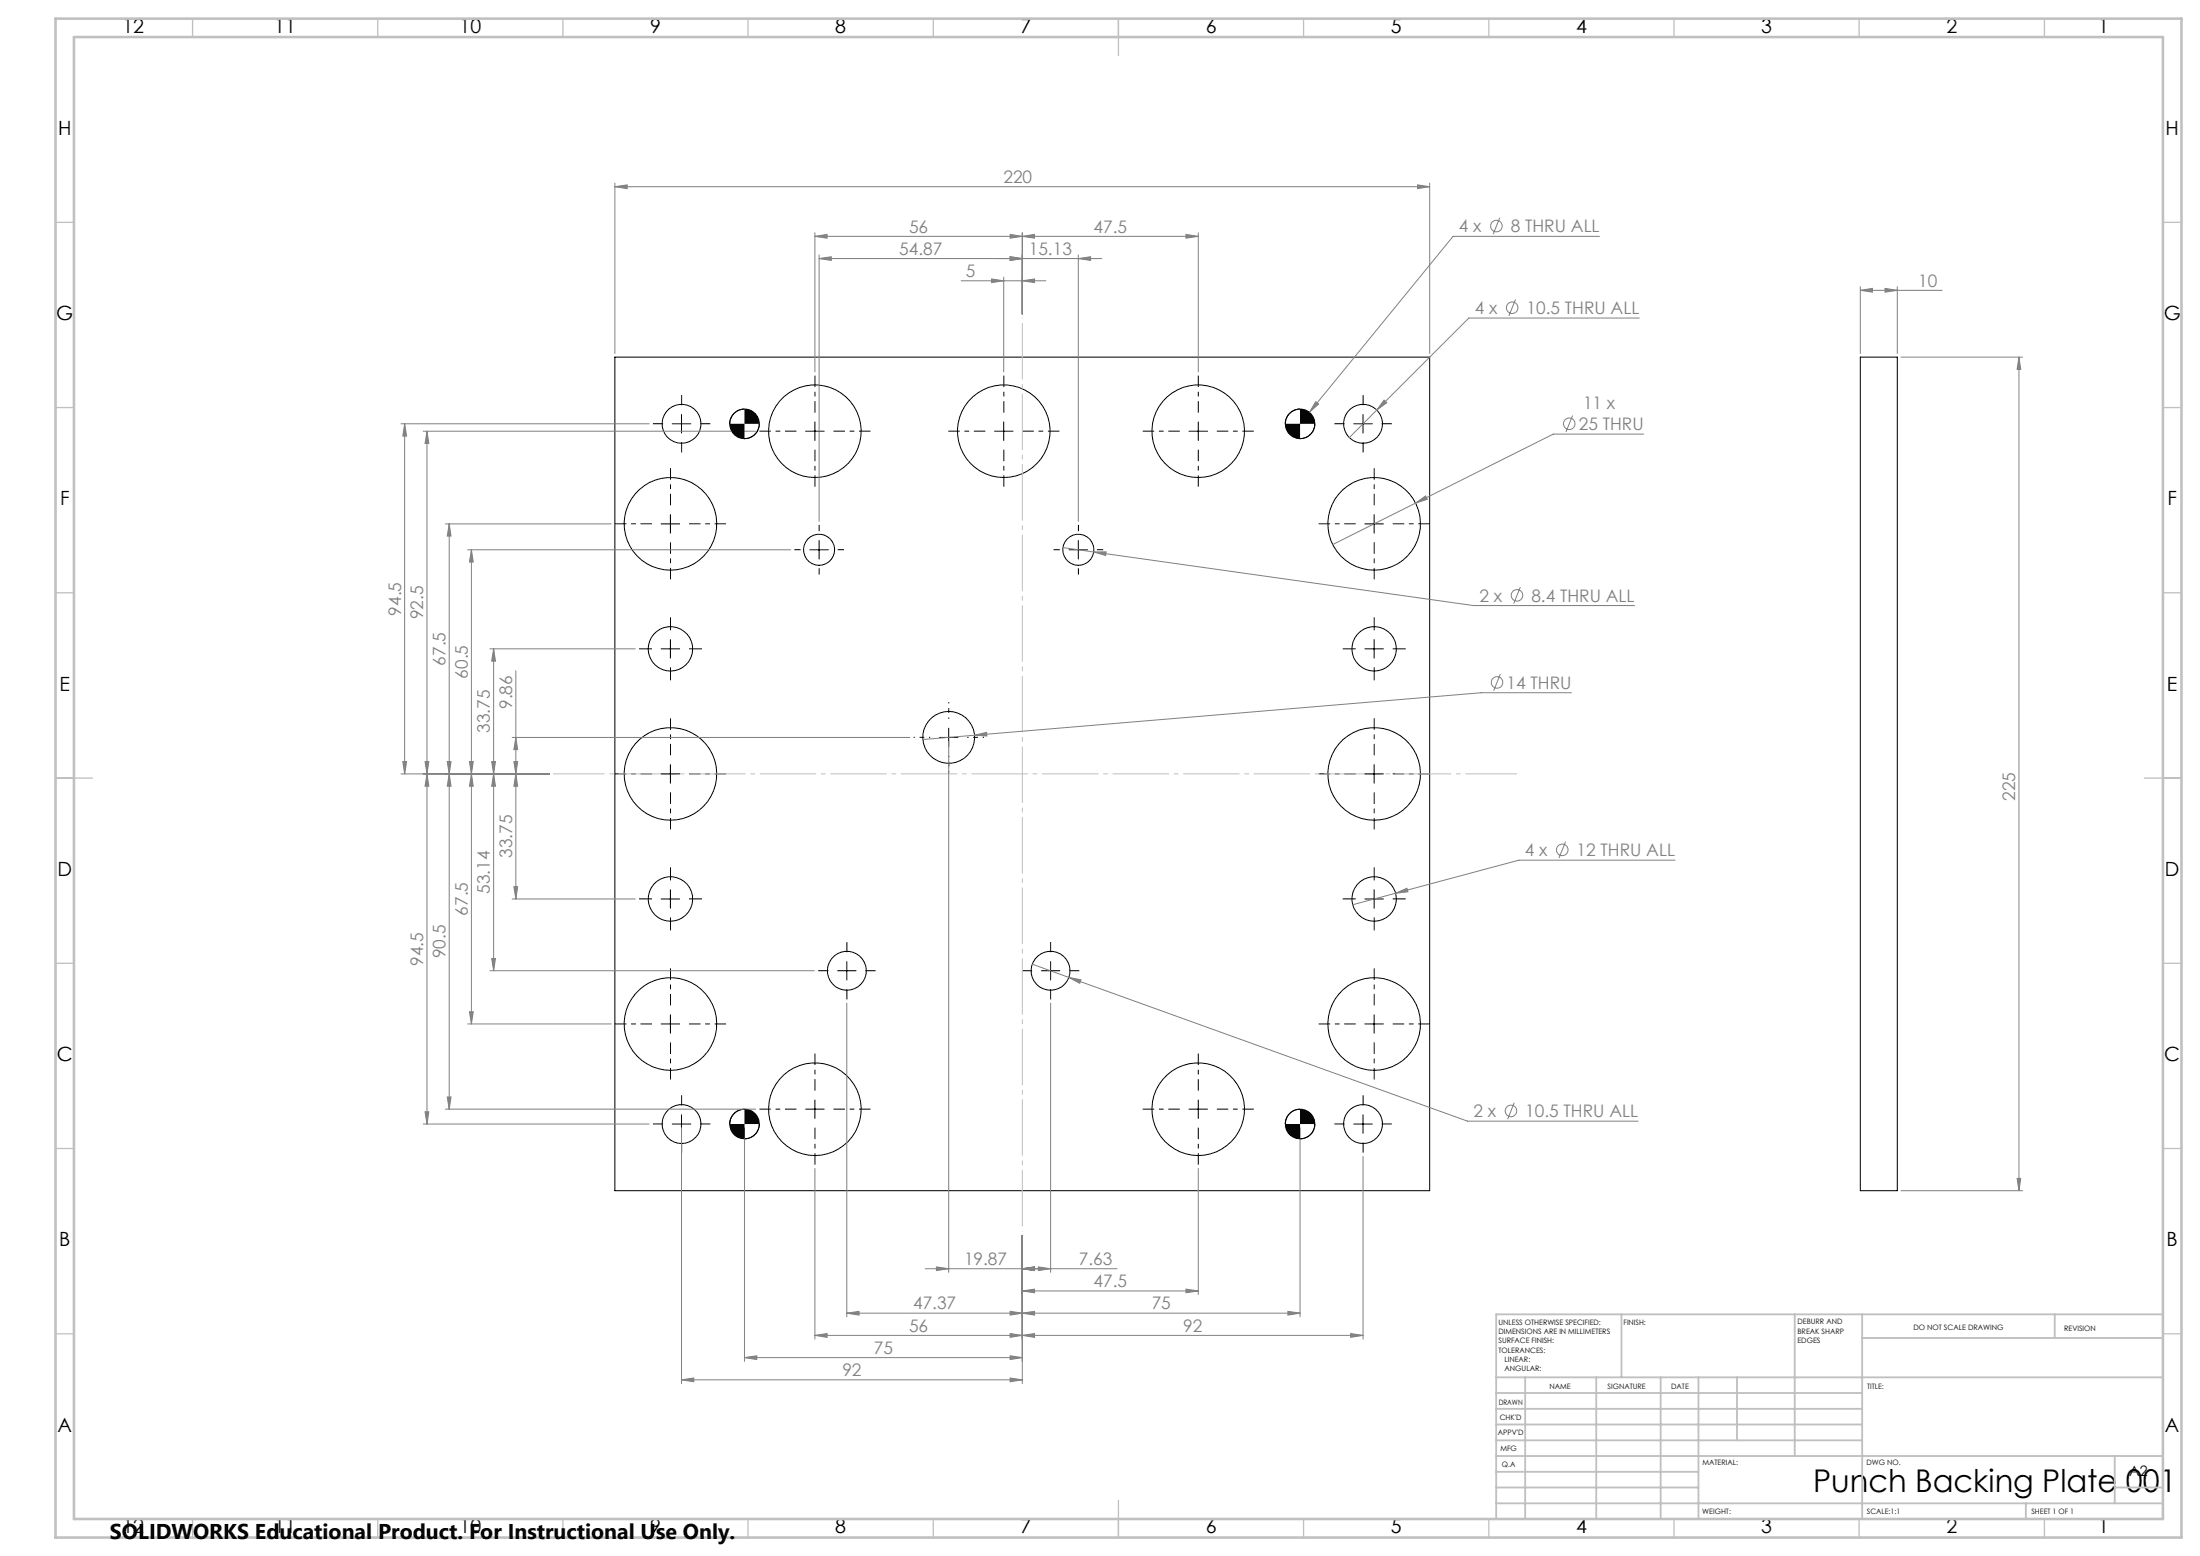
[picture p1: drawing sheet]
<svg xmlns="http://www.w3.org/2000/svg" width="594mm" height="420mm" viewBox="0 0 594 420" stroke-linecap="round" stroke-linejoin="round" font-family="sans-serif">
<g fill="none" stroke="#000" stroke-width=".27">
<path d="M166 96.4h220v225h-220zM502.3 96.4h10v225h-10zM181.5 114.4h5M184 111.9v5M201 110.4a4 4 0 0 0-4 4M205 114.4a4.1 4.1 0 0 1-4 4M217.5 116.4h5M220 113.9v5M268.5 116.4h5M271 113.9v5M321 116.4h5M323.5 113.9v5"/>
<path d="M351 110.4a4 4 0 0 0-4 4M355 114.4a4.1 4.1 0 0 1-4 4M365.5 114.4h5M368 111.9v5M181 138.9v5M371 138.9v5M178.5 141.4h5M218.7 148.4h5M221.2 145.9v5M288.6 148.4h5.1M291.1 145.9v5M368.5 141.4h5"/>
<path d="M178.5 175.1h5M181 172.6v5M368.5 175.1h5M371 172.6v5M253.6 199.1h5.1M256.2 196.6v4.9M178.5 208.9h5M181 206.4v5M368.5 208.9h5M371 206.4v5M178.5 242.7h5M181 240.2v5"/>
<path d="M228.6 259.6v4.9M283.7 259.6v4.9M368.5 242.7h5M371 240.2v5M178.5 276.4h5M181 273.9v5M226.2 262h4.9M281.2 262h4.9M368.5 276.4h5M371 273.9v5M201 299.4a4 4 0 0 0-4 4M217.5 299.4h5"/>
<path d="M220 296.9v5M321 299.4h5M323.5 296.9v5M351 299.4a4 4 0 0 0-4 4M181.5 303.4h5M184 300.9v5M205 303.4a4 4 0 0 1-4 4M355 303.4a4 4 0 0 1-4 4M365.5 303.4h5M368 300.9v5"/>
<circle cx="184" cy="114.4" r="5.2"/>
<circle cx="201" cy="114.4" r="4"/>
<circle cx="220" cy="116.4" r="12.5"/>
<circle cx="271" cy="116.4" r="12.5"/>
<circle cx="323.5" cy="116.4" r="12.5"/>
<circle cx="351" cy="114.4" r="4"/>
<circle cx="368" cy="114.4" r="5.3"/>
<circle cx="181" cy="141.4" r="12.5"/>
<circle cx="221.2" cy="148.4" r="4.2"/>
<circle cx="291.1" cy="148.4" r="4.2"/>
<circle cx="371" cy="141.4" r="12.5"/>
<circle cx="181" cy="175.1" r="6"/>
<circle cx="371" cy="175.1" r="6"/>
<circle cx="256.2" cy="199" r="7"/>
<circle cx="181" cy="208.9" r="12.5"/>
<circle cx="371" cy="208.9" r="12.5"/>
<circle cx="181" cy="242.7" r="6"/>
<circle cx="371" cy="242.7" r="6"/>
<circle cx="181" cy="276.4" r="12.5"/>
<circle cx="228.6" cy="262" r="5.2"/>
<circle cx="283.6" cy="262" r="5.2"/>
<circle cx="371" cy="276.4" r="12.5"/>
<circle cx="220" cy="299.4" r="12.5"/>
<circle cx="323.5" cy="299.4" r="12.5"/>
<circle cx="184" cy="303.4" r="5.3"/>
<circle cx="201" cy="303.4" r="4"/>
<circle cx="351" cy="303.4" r="4"/>
<circle cx="368" cy="303.4" r="5.3"/>
</g>
<g fill="none" stroke="#808080" stroke-width=".27">
<path d="M166 50.4l3.3-.5v1zM166 49.4v46M166 50.4h220M382.7 49.9l3.3 .5-3.3 .5zM386 49.4v46M404.9 58.8l-1.7 4.4M220 63.8l3.3-.5v1zM220 63.8h103.5M220 62.8v37.6M221.2 69.8l3.2-.5v1zM221.2 68.8v71.9M221.2 69.8h76.3"/>
<path d="M259.5 75.8h22.9M267.7 75.3l3.3 .5-3.3 .5zM271 74.8v25.6M272.7 63.3l3.3 .5-3.3 .5zM272.7 69.3l3.3 .5-3.3 .5zM276 75.8l3.3-.5v1zM276 63.8l3.3-.5v1zM276 62.8v22M291.1 69.8l3.4-.5v1zM291.1 68.8v71.9M320.2 63.3l3.3 .5-3.3 .5zM323.5 62.8v37.6"/>
<path d="M431.9 63.8h-39.6l-38.7 47.5M502.3 78.4l3.3-.6v1.1zM502.3 77.4v18M502.3 78.4h22.1M509 77.8l3.3 .6-3.3 .5zM512.3 77.4v18M409.2 80.8l-1.8 4.5M442.6 85.8h-46l-24.9 24.9M513.3 96.4h32.8M545.1 96.4l.5 3.3h-1zM545.1 96.4v225M108.3 114.4h67"/>
<path d="M109.3 114.4l.5 3.3h-1zM109.3 114.4v94.5M114.3 116.4h89.7M115.3 116.4l.5 3.3h-1zM115.3 116.4v187M353.6 111.3l-5.1 6.2M355.2 108.4l.8 .7-2.4 2.2zM371.7 110.7l-7.4 7.4M373.7 108l.7 .7-2.7 2zM424.6 112.2l-1.8 4.4M443.8 117.2h-24.4l-37.2 18.6M382.2 135.8l2.7-1.9 .5 .9z"/>
<path d="M382.2 135.8l-22.4 11.2M120.3 141.4h44.7M121.3 141.4l.5 3.3h-1zM121.3 141.4v158M126.3 148.4h87.2M127.3 148.4l.5 3.3h-1zM127.3 148.4v128M287 147.8l8.3 1.2M295.3 149h3.4l-.2 .9zM295.3 149l102.6 14.5h43.4M410.5 158.5l-1.8 4.4M132.3 175.1h39.2"/>
<path d="M133.3 175.1l.5 3.4h-1zM133.3 175.1v86.9M138.3 199.1h107.3M139.3 199.1l.5 3.2h-1.1zM139.3 181.1v61.6M263.1 198.5l3.3-.8 .1 1zM263.1 198.5l-13.9 1.1M405.1 182l-1.8 4.4M424.3 187h-24.4l-136.8 11.5M108.3 208.9h40M108.8 205.6h1l-.5 3.3zM114.8 205.6h1l-.5 3.3z"/>
<path d="M115.3 208.9l.5 3.3h-1zM120.8 205.6h1l-.5 3.3zM121.3 208.9l.5 3.3h-1zM126.8 205.6h1l-.5 3.3zM127.3 208.9l.5 3.3h-1zM132.8 205.6h1l-.5 3.3zM133.3 208.9l.5 3.3h-1zM138.7 205.6h1.1l-.5 3.3zM139.3 208.9l.5 3.3h-1.1zM256.2 200v143.4M138.7 239.3h1.1l-.5 3.4zM422.7 227.2l-1.8 4.4"/>
<path d="M452.3 232.2h-42.2l-44.9 12M132.8 258.7h1l-.5 3.3zM138.3 242.7h33.2M376.8 241.1l3.1-1.3 .3 .9zM126.3 276.4h38.7M126.8 273.1h1l-.5 3.3zM132.3 262h87.6M228.6 270.8v84.6M278.7 260.3l9.9 3.5M283.7 270.8v72.6M288.6 263.8l3.3 .7-.4 .9zM288.6 263.8l107.6 38.8h46.1"/>
<path d="M120.3 299.4h83.7M120.8 296.1h1l-.5 3.3zM408.8 297.7l-1.7 4.4M114.3 303.4h61M114.8 300.1h1l-.5 3.3zM184 304.4v69.1M201 304.4v63.1M220 315.4v46.1M323.5 315.4v34M351 304.4v51M368 312.2v49.3M544.6 318.1h1l-.5 3.3z"/>
<path d="M276 333.5v40M513.3 321.4h32.8M228.6 354.5l3.4-.5v1zM228.6 354.5h122.4M249.8 342.5h51.8M252.8 342l3.4 .5-3.4 .5zM272.7 354l3.3 .5-3.3 .5zM272.7 360l3.3 .5-3.3 .5zM276 354.5l3.3-.5v1zM276 342.5l3.3-.5v1zM276 348.5l3.3-.5v1zM276 348.5h47.5"/>
<path d="M280.4 342l3.3 .5-3.3 .5zM320.2 348l3.3 .5-3.3 .5zM347.7 354l3.3 .5-3.3 .5zM364.7 360l3.3 .5-3.3 .5zM184 372.4l3.3-.4v1zM184 372.4h92M201 366.4l3.3-.4v1zM201 366.4h75M220 360.5l3.3-.5v1zM220 360.5h148M272.7 366l3.3 .4-3.3 .6zM272.7 372l3.3 .4-3.3 .6z"/>
<path d="M276 360.5l3.3-.5v1z"/>
<circle cx="404" cy="61" r="1.56"/>
<circle cx="408.3" cy="83.1" r="1.55"/>
<circle cx="423.7" cy="114.4" r="1.55"/>
<circle cx="409.6" cy="160.7" r="1.55"/>
<circle cx="404.2" cy="184.2" r="1.55"/>
<circle cx="421.8" cy="229.4" r="1.56"/>
<circle cx="408" cy="299.9" r="1.55"/>
</g>
<path d="M251.2 199h-4.5M256.2 194v-4.5M261.2 199h4.5M256.2 204v4.5" fill="none" stroke="#000" stroke-width=".27" stroke-dasharray="15.2 1.3 1.3 1.3" stroke-dashoffset="14.9" stroke-linecap="butt"/>
<g fill="none" stroke="#000" stroke-width=".27" stroke-dasharray="15.2 1.3 1.3 1.3" stroke-linecap="butt">
<path d="M179 114.4h-2.7M184 109.4v-2.8M184 119.4v2.7M189 114.4h2.8M363 114.4h-2.7M368 109.4v-2.8M368 119.4v2.7M373 114.4h2.8M216.2 148.4h-1.7M221.2 143.4v-1.7M221.2 153.4v1.7M226.2 148.4h1.7"/>
<path d="M286.2 148.4h-1.7M291.2 143.4v-1.7M291.2 153.4v1.7M296.2 148.4h1.7M176 175.1h-3.5M181 170.1v-3.5M186 175.1h3.5M366 175.1h-3.5M371 170.1v-3.5M376 175.1h3.5M181 180.1v3.5M371 180.1v3.5"/>
<path d="M181 237.6v-3.5M371 237.6v-3.5M176 242.6h-3.5M181 247.6v3.5M186 242.6h3.5M228.7 257v-2.7M283.7 257v-2.7M366 242.6h-3.5M371 247.6v3.5M376 242.6h3.5M223.7 262h-2.8M228.7 267v2.8"/>
<path d="M233.7 262h2.7M278.7 262h-2.8M283.7 267v2.8M288.7 262h2.7M184 298.4v-2.8M368 298.4v-2.8M179 303.4h-2.7M184 308.4v2.7M189 303.4h2.8M363 303.4h-2.7M368 308.4v2.7M373 303.4h2.8"/>
</g>
<g fill="none" stroke="#000" stroke-width=".27" stroke-dasharray="15.2 1.3 1.3 1.3" stroke-dashoffset="12.1" stroke-linecap="butt">
<path d="M215 116.4h-10M220 111.4v-10M225 116.4h10M266 116.4h-10M271 111.4v-10M276 116.4h10M318.5 116.4h-10M323.5 111.4v-10M328.5 116.4h10M181 136.4v-10M220 121.4v10M271 121.4v10"/>
<path d="M323.5 121.4v10M371 136.4v-10M176 141.4h-10M181 146.4v10M186 141.4h10M366 141.4h-10M371 146.4v10M376 141.4h10M176 208.9h-10M181 203.9v-10M181 213.9v10M186 208.9h10"/>
<path d="M366 208.9h-10M371 203.9v-10M371 213.9v10M376 208.9h10M176 276.4h-10M181 271.4v-10M186 276.4h10M366 276.4h-10M371 271.4v-10M376 276.4h10M181 281.4v10M215 299.4h-10"/>
<path d="M220 294.4v-10M225 299.4h10M318.5 299.4h-10M323.5 294.4v-10M328.5 299.4h10M371 281.4v10M220 304.4v10M323.5 304.4v10"/>
</g>
<path d="M149.3 208.9h260.3" fill="none" stroke="#c0c0c0" stroke-width=".27" stroke-dasharray="15.2 1.3 1.3 1.3" stroke-dashoffset="1.3" stroke-linecap="butt"/>
<path d="M276 332.4v-246.6" fill="none" stroke="#c0c0c0" stroke-width=".27" stroke-dasharray="15.2 1.3 1.3 1.3" stroke-dashoffset="-1.4" stroke-linecap="butt"/>
<g fill="none" stroke="#c0c0c0" stroke-width=".35">
<path d="M52 5v5M102 5v5M152 5v5M202 5v5M252 5v5M302 5v10M352 5v5M402 5v5M452 5v5M502 5v5M552 5v5M15 60h5"/>
<path d="M584 60h5M15 110h5M584 110h5M15 160h5M584 160h5M15 210h10M579 210h10M15 260h5M584 260h5M15 310h5M584 310h5M15 360h5"/>
<path d="M584 360h5M52 410v5M102 410v5M152 410v5M202 410v5M252 410v5M302 405v10M352 410v5M402 410v5M452 410v5M502 410v5M552 410v5"/>
</g>
<g fill="none" stroke="#c0c0c0" stroke-width=".5">
<path d="M437.8 354.8v17M484.6 354.8v38.2M502.8 354.8v55.2M554.8 354.8v6.4M584 354.8h-180v55.2M404 371.8h180M404 376h98.8M411.8 371.8v38.2M431 371.8v38.2M448.4 371.8v38.2M458.6 371.8v38.2M469 371.8v17"/>
<path d="M502.8 361.2h81.2M404 388.8h98.8M404 384.5h98.8M404 380.3h98.8M404 397.3h54.6M404 393h180M571 393v12.8M404 405.8h180M404 401.5h54.6M547 405.8v4.2M571 401.5h13"/>
</g>
<path d="M15 5h574v410h-574zM20 10h564v400h-564z" fill="none" stroke="#c0c0c0" stroke-width=".7"/>
<path d="M197 114.4a4 4 0 0 0 4 4v-4zM201 110.4v4h4a4 4 0 0 0-4-4zM347 114.4a4 4 0 0 0 4 4v-4zM351 110.4v4h4a4 4 0 0 0-4-4zM197 303.4a4 4 0 0 0 4 4v-4zM201 299.4v4h4a4.1 4.1 0 0 0-4-4zM347 303.4a4 4 0 0 0 4 4v-4zM351 299.4v4h4a4.1 4.1 0 0 0-4-4z" fill="#000"/>
<g fill="#808080">
<path d="M382.7 49.9l3.3 .5-3.3 .5zM166 50.4l3.3-.5v1z"/>
<path d="M355.2 108.4l-1.6 2.9 2.4-2.2zM373.7 108l-2 2.7 2.7-2zM295.3 149l3.2 .9 .2-.9zM288.6 263.8l2.9 1.6 .4-.9zM376.8 241.1l3.4-.4-.3-.9zM382.2 135.8l3.2-1-.5-.9zM263.1 198.5l3.4 .2-.1-1zM502.3 78.4l3.3-.6v1.1zM509 77.8l3.3 .6-3.3 .5z"/>
<path d="M544.6 318.1h1l-.5 3.3zM545.1 96.4l.5 3.3h-1z"/>
<path d="M272.7 354l3.3 .5-3.3 .5zM228.6 354.5l3.4-.5v1zM272.7 360l3.3 .5-3.3 .5zM220 360.5l3.3-.5v1zM347.7 354l3.3 .5-3.3 .5zM276 354.5l3.3-.5v1zM272.7 63.3l3.3 .5-3.3 .5zM220 63.8l3.3-.5v1zM276 75.8l3.3-.5v1zM267.7 75.3l3.3 .5-3.3 .5zM272.7 69.3l3.3 .5-3.3 .5zM221.2 69.8l3.2-.5v1z"/>
<path d="M276 342.5l3.3-.5v1zM280.4 342l3.3 .5-3.3 .5zM276 348.5l3.3-.5v1zM320.2 348l3.3 .5-3.3 .5zM276 360.5l3.3-.5v1zM364.7 360l3.3 .5-3.3 .5zM201 366.4l3.3-.4v1zM272.7 366l3.3 .4-3.3 .6zM184 372.4l3.3-.4v1zM272.7 372l3.3 .4-3.3 .6zM252.8 342l3.4 .5-3.4 .5zM276 342.5l3.3-.5v1zM276 63.8l3.3-.5v1zM320.2 63.3l3.3 .5-3.3 .5zM272.7 69.3l3.3 .5-3.3 .5zM291.1 69.8l3.4-.5v1z"/>
<path d="M138.7 205.6h1.1l-.5 3.3zM139.3 199.1l.5 3.2h-1.1zM132.8 205.6h1l-.5 3.3zM133.3 175.1l.5 3.4h-1zM126.8 205.6h1l-.5 3.3zM127.3 148.4l.5 3.3h-1zM120.8 205.6h1l-.5 3.3zM121.3 141.4l.5 3.3h-1zM108.8 205.6h1l-.5 3.3zM109.3 114.4l.5 3.3h-1zM114.8 205.6h1l-.5 3.3zM115.3 116.4l.5 3.3h-1z"/>
<path d="M139.3 208.9l.5 3.3h-1.1zM138.7 239.3h1.1l-.5 3.4zM133.3 208.9l.5 3.3h-1zM132.8 258.7h1l-.5 3.3zM127.3 208.9l.5 3.3h-1zM126.8 273.1h1l-.5 3.3zM115.3 208.9l.5 3.3h-1zM114.8 300.1h1l-.5 3.3zM121.3 208.9l.5 3.3h-1zM120.8 296.1h1l-.5 3.3z"/>
</g>
<text font-size="8.5" x="489.6" y="402.7">Punch Backing Plate 001</text>
<text font-size="5.8" x="29.7" y="415.3">SOLIDWORKS Educational Product. For Instructional Use Only.</text>
<g font-size="5.3">
<text x="33.1" y="8.9">12</text>
<text x="74.1" y="8.9">11</text>
<text x="124.1" y="8.9">10</text>
<text x="175.5" y="8.9">9</text>
<text x="225.5" y="8.9">8</text>
<text x="275.5" y="8.9">7</text>
<text x="325.5" y="8.9">6</text>
<text x="375.5" y="8.9">5</text>
<text x="425.5" y="8.9">4</text>
<text x="475.5" y="8.9">3</text>
<text x="525.5" y="8.9">2</text>
<text x="566.5" y="8.9">1</text>
<text x="15.7" y="36.4">H</text>
<text x="584.7" y="36.4">H</text>
<text x="15.2" y="86.4">G</text>
<text x="584.2" y="86.4">G</text>
<text x="16.2" y="136.4">F</text>
<text x="585.2" y="136.4">F</text>
<text x="16.1" y="186.4">E</text>
<text x="585.1" y="186.4">E</text>
<text x="15.5" y="236.4">D</text>
<text x="584.5" y="236.4">D</text>
<text x="15.4" y="286.4">C</text>
<text x="584.4" y="286.4">C</text>
<text x="16" y="336.4">B</text>
<text x="585" y="336.4">B</text>
<text x="15.5" y="386.4">A</text>
<text x="584.5" y="386.4">A</text>
<text x="33.1" y="413.9">12</text>
<text x="74.1" y="413.9">11</text>
<text x="124.1" y="413.9">10</text>
<text x="175.5" y="413.9">9</text>
<text x="225.5" y="413.9">8</text>
<text x="275.5" y="413.9">7</text>
<text x="325.5" y="413.9">6</text>
<text x="375.5" y="413.9">5</text>
<text x="425.5" y="413.9">4</text>
<text x="475.5" y="413.9">3</text>
<text x="525.5" y="413.9">2</text>
<text x="566.5" y="413.9">1</text>
</g>
<g font-size="4.7" fill="#808080">
<text x="270.9" y="49.4">220</text>
<text x="245.5" y="62.8">56</text>
<text x="295.3" y="62.8">47.5</text>
<text x="393.9" y="62.7">4 x</text>
<text x="407.9" y="62.7">8 THRU ALL</text>
<text x="242.8" y="68.8">54.87</text>
<text x="277.8" y="68.8">15.13</text>
<text x="260.8" y="74.8">5</text>
<text x="517.9" y="77.3">10</text>
<text x="398.2" y="84.8">4 x</text>
<text x="412.2" y="84.8">10.5 THRU ALL</text>
<text x="427.4" y="110.5">11 x</text>
<text x="426.3" y="116.1">25 THRU</text>
<text x="108.3" y="166.2" transform="rotate(-90 108.3 166.2)">94.5</text>
<text x="114.3" y="167.2" transform="rotate(-90 114.3 167.2)">92.5</text>
<text x="399.5" y="162.4">2 x</text>
<text x="413.5" y="162.4">8.4 THRU ALL</text>
<text x="120.3" y="179.7" transform="rotate(-90 120.3 179.7)">67.5</text>
<text x="126.3" y="183.2" transform="rotate(-90 126.3 183.2)">60.5</text>
<text x="406.8" y="185.9">14 THRU</text>
<text x="138.3" y="191.4" transform="rotate(-90 138.3 191.4)">9.86</text>
<text x="132.3" y="197.8" transform="rotate(-90 132.3 197.8)">33.75</text>
<text x="544.1" y="216.2" transform="rotate(-90 544.1 216.2)">225</text>
<text x="138.3" y="231.6" transform="rotate(-90 138.3 231.6)">33.75</text>
<text x="411.7" y="231.1">4 x</text>
<text x="425.7" y="231.1">12 THRU ALL</text>
<text x="132.3" y="241.3" transform="rotate(-90 132.3 241.3)">53.14</text>
<text x="126.3" y="247.2" transform="rotate(-90 126.3 247.2)">67.5</text>
<text x="114.3" y="260.7" transform="rotate(-90 114.3 260.7)">94.5</text>
<text x="120.3" y="258.7" transform="rotate(-90 120.3 258.7)">90.5</text>
<text x="397.9" y="301.6">2 x</text>
<text x="411.8" y="301.6">10.5 THRU ALL</text>
<text x="260.3" y="341.4">19.87</text>
<text x="291.3" y="341.4">7.63</text>
<text x="295.3" y="347.4">47.5</text>
<text x="246.5" y="353.4">47.37</text>
<text x="311" y="353.4">75</text>
<text x="245.5" y="359.4">56</text>
<text x="319.5" y="359.4">92</text>
<text x="236" y="365.4">75</text>
<text x="227.5" y="371.4">92</text>
</g>
<text font-size="3.9" x="574.9" y="398.5">A2</text>
<g font-size="2">
<text x="404.6" y="357.6">UNLESS OTHERWISE SPECIFIED:</text>
<text x="438.4" y="357.6">FINISH:</text>
<text x="485.3" y="357.5">DEBURR AND</text>
<text x="485.3" y="360">BREAK SHARP</text>
<text x="516.6" y="359">DO NOT SCALE DRAWING</text>
<text x="557.3" y="359.2">REVISION</text>
<text x="404.6" y="360.1">DIMENSIONS ARE IN MILLIMETERS</text>
<text x="404.6" y="362.6">SURFACE FINISH:</text>
<text x="404.6" y="365.1">TOLERANCES:</text>
<text x="485.3" y="362.5">EDGES</text>
<text x="406.2" y="367.6">LINEAR:</text>
<text x="406.2" y="370.1">ANGULAR:</text>
<text x="418.3" y="375">NAME</text>
<text x="434" y="374.9">SIGNATURE</text>
<text x="451.2" y="374.9">DATE</text>
<text x="504.1" y="374.9">TITLE:</text>
<text x="404.6" y="379.1">DRAWN</text>
<text x="404.9" y="383.3">CHK'D</text>
<text x="404.4" y="387.4">APPV'D</text>
<text x="405.1" y="391.8">MFG</text>
<text x="405.5" y="396">Q.A</text>
<text x="459.6" y="395.5">MATERIAL:</text>
<text x="504" y="395.5">DWG NO.</text>
<text x="459.6" y="408.5">WEIGHT:</text>
<text x="504.1" y="408.6">SCALE:1:1</text>
<text x="548.5" y="408.6">SHEET 1 OF 1</text>
</g>
</svg>
